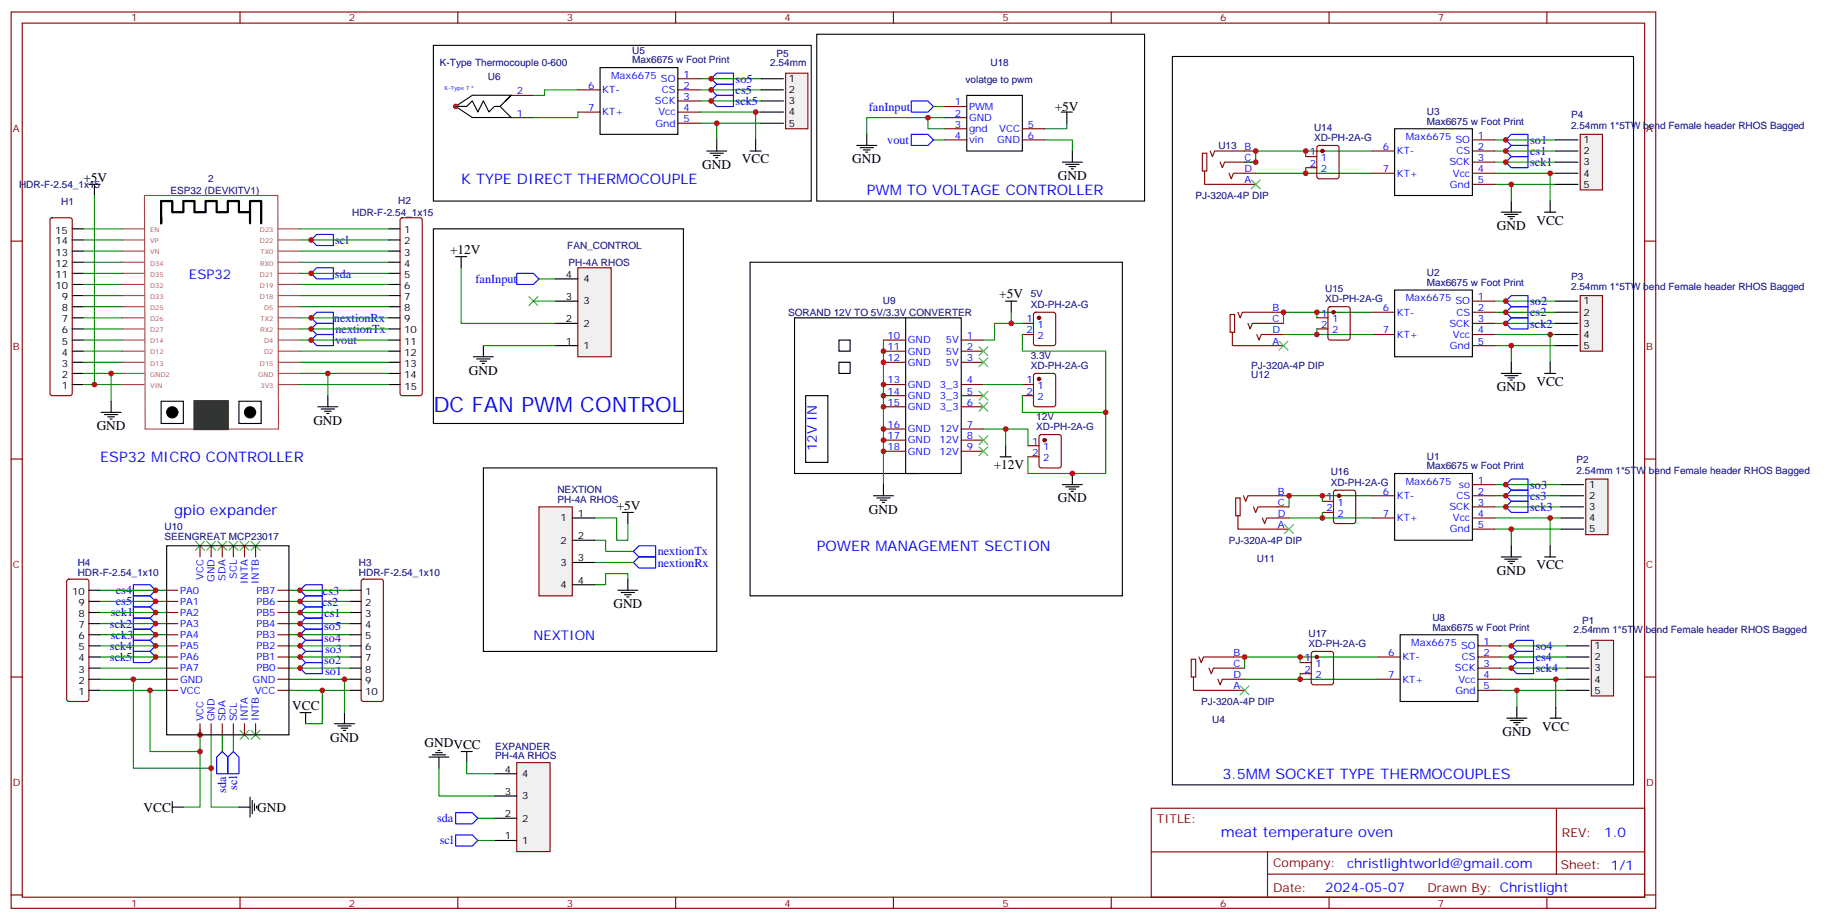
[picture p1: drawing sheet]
<svg xmlns="http://www.w3.org/2000/svg" width="581mm" height="292mm" viewBox="0 0 581 292" stroke-linecap="round" stroke-linejoin="round" font-family="sans-serif">
<g fill="none" stroke="#870000" stroke-width=".35">
<path d="M3.5 3.8h522.1v284.3h-522.1zM7.1 7.3h515v277.3h-515zM76.2 3.8v3.5M145.3 3.8v3.5M214.5 3.8v3.5M283.6 3.8v3.5M352.8 3.8v3.5M421.9 3.8v3.5M491.1 3.8v3.5M3.5 76.5h3.6M522.1 76.5h3.5M3.5 145.6h3.6"/>
<path d="M522.1 145.6h3.5M3.5 214.8h3.6M522.1 214.8h3.5M365.5 256.4h156.6v28.2h-156.6zM494.1 256.4v20.9M365.5 270.2h156.5M402.4 277.3h119.6M402.4 270.2v14.2M3.5 283.9h3.6M76.2 284.6v3.5M145.3 284.6v3.5M214.5 284.6v3.5"/>
<path d="M283.6 284.6v3.5M352.8 284.6v3.5M421.9 284.6v3.5M491.1 284.6v3.5M522.1 283.9h3.5"/>
</g>
<g fill="none" stroke="#000" stroke-width=".35">
<path d="M137.6 14.4h119.9v49.4h-119.9zM259.3 10.9h104.1v52.9h-104.1zM372.2 17.9h146.4v231.1h-146.4zM336.9 35.6h3.5M338.7 35.6v3.5M28.2 58.5h3.5M30 58.5v3.5M224.4 47.9h6.3M225.4 48.6h4.3M226.5 49.3h2.1M227.2 50h.7M227.5 44.4v3.5"/>
<path d="M238.1 47.9h3.6M239.9 44.4v3.5M272 46.1h6.3M273 46.8h4.3M274.1 47.6h2.1M274.8 48.3h.7M275.2 42.6v3.5M337.3 51.4h6.3M338.3 52.1h4.2M339.4 52.8h2.1M340.1 53.6h.7M340.4 47.9v3.5"/>
<path d="M137.6 72.6h79.4v61.7h-79.4zM476.6 67.3h6.4M477.7 68h4.2M478.7 68.7h2.1M479.4 69.4h.7M479.8 63.8v3.5M490.4 67.3h3.5M492.1 63.8v3.5M144.6 81.4h3.6M146.4 81.4v3.5M150.3 113.2h6.3M151.3 113.9h4.3"/>
<path d="M152.4 114.6h2.1M153.1 115.3h.7M153.5 109.6v3.6M476.6 118.5h6.4M477.7 119.2h4.2M478.7 119.9h2.1M479.8 114.9v3.6M490.4 118.5h3.5M492.1 114.9v3.6M51.2 127.3h7v7h-7zM75.8 127.3h7.1v7h-7.1zM100.9 129h6.3"/>
<path d="M102 129.8h4.2M103 130.5h2.1M103.7 131.2h.7M104.1 125.5v3.5M479.4 120.6h.7M153.5 148.4h74v58.3h-74zM197.6 162.6h3.5M199.3 162.6v3.5M476.6 176.7h6.4M477.7 177.4h4.2M478.7 178.1h2.1M479.4 178.8h.7"/>
<path d="M479.8 173.1v3.6M490.4 176.7h3.5M492.1 173.1v3.6M196.1 187.3h6.4M197.2 188h4.2M198.3 188.7h2.1M199 189.4h.7M199.3 183.7v3.6M478.4 227.8h6.3M479.4 228.5h4.3M480.5 229.2h2.1M481.2 229.9h.7"/>
<path d="M481.5 224.3v3.5M492.1 227.8h3.6M493.9 224.3v3.5M54.7 256h3.5M54.7 254.3v3.5M75.8 256h3.6M79.4 252.9v6.3M80.1 253.9v4.3M80.8 255v2.1M81.5 255.7v.7"/>
</g>
<g fill="none" stroke="#008700" stroke-width=".35">
<path d="M222.2 32h19.5M222.2 28.5h19.5M222.2 25h19.5M222.2 35.6h17.7v8.8M222.2 39.1h5.3v5.3M296.3 33.8h3.6M331.6 44.4h8.8v3.5M474.5 58.5h5.3v5.3M474.5 55h17.6v8.8M474.5 44.4h19.4M474.5 47.9h19.4M474.5 51.4h19.4"/>
<path d="M30 62v60h8.8M95.2 76.1h28.3M95.2 86.7h28.3M146.4 84.9v17.7h30M171.1 88.5h5.3M474.5 99.1h19.4M474.5 95.5h19.4M95.2 100.8h28.3M95.2 104.4h28.3M95.2 107.9h28.3M95.2 118.5h8.9v7M153.5 109.6h22.9"/>
<path d="M474.5 102.6h19.4M474.5 106.1h17.6v8.8M474.5 109.6h5.3v5.3M474.5 157.3h21.2M474.5 153.7h21.2M188.7 164.3h7.1v7.1h3.5v-5.3M188.7 171.4h3.6v3.5h8.8M188.7 178.4h12.4M474.5 160.8h21.2M474.5 164.3h17.6v8.8M474.5 167.9h5.3v5.2M31.7 187.3h21.2"/>
<path d="M31.7 190.8h21.2M31.7 194.3h21.2M31.7 197.8h21.2M91.7 197.8h19.4M91.7 194.3h19.4M91.7 190.8h19.4M91.7 187.3h19.4M199.3 183.7v-1.7h-7v3.5h-3.6M31.7 201.4h21.2M31.7 204.9h21.2M31.7 208.4h21.2M91.7 211.9h19.4"/>
<path d="M91.7 208.4h19.4M91.7 204.9h19.4M91.7 201.4h19.4M476.2 211.9h21.2M476.2 208.4h21.2M476.2 204.9h21.2M476.2 215.5h17.7v8.8M476.2 219h5.3v5.3M63.5 231.4v24.6h-5.3M67 233.1v22.9h8.8M70.6 233.1v5.3M74.1 233.1v5.3"/>
</g>
<g fill="none" stroke="#00f" stroke-width=".35">
<path d="M225.8 32l1.7-1.7h5.3v3.5h-5.3zM225.8 28.5l1.7-1.8h5.3v3.6h-5.3zM225.8 25l1.7-1.8h5.3v3.5h-5.3zM289.3 32h5.3l1.7 1.8-1.7 1.8h-5.3zM289.3 42.6h5.3l1.7 1.8-1.7 1.7h-5.3zM478 47.9l1.8-1.8h5.3v3.6h-5.3zM479.8 42.6h5.3v3.5h-5.3l-1.8-1.7zM479.8 49.7h5.3v3.5h-5.3l-1.8-1.8zM98.8 76.1l1.7-1.7h5.3v3.5h-5.3zM98.8 86.7l1.7-1.8h5.3v3.6h-5.3zM164 86.7h5.3l1.8 1.8-1.8 1.7h-5.3zM478 95.5l1.8-1.7h5.3v3.5h-5.3z"/>
<path d="M479.8 97.3h5.3v3.5h-5.3l-1.8-1.7zM98.8 100.8l1.7-1.7h5.3v3.5h-5.3zM98.8 104.4l1.7-1.8h5.3v3.5h-5.3zM98.8 107.9l1.7-1.8h5.3v3.5h-5.3zM478 102.6l1.8-1.8h5.3v3.6h-5.3zM478 157.3l1.8-1.8h5.3v3.5h-5.3zM478 153.7l1.8-1.7h5.3v3.5h-5.3zM479.8 159h5.3v3.6h-5.3l-1.8-1.8zM201.1 174.9l1.7-1.8h5.3v3.6h-5.3zM201.1 178.4l1.7-1.7h5.3v3.5h-5.3zM42.3 185.5h5.3l1.8 1.8-1.8 1.7h-5.3zM42.3 189h5.3l1.8 1.8-1.8 1.7h-5.3z"/>
<path d="M42.3 192.5h5.3l1.8 1.8-1.8 1.8h-5.3zM42.3 196.1h5.3l1.8 1.7-1.8 1.8h-5.3zM42.3 199.6h5.3l1.8 1.8-1.8 1.7h-5.3zM95.2 197.8l1.8-1.7h5.3v3.5h-5.3zM95.2 190.8l1.8-1.8h5.3v3.5h-5.3zM95.2 187.3l1.8-1.8h5.3v3.5h-5.3zM97 192.5h5.3v3.6h-5.3l-1.8-1.8zM97 199.6h5.3v3.5h-5.3l-1.8-1.7zM42.3 203.1h5.3l1.8 1.8-1.8 1.8h-5.3zM42.3 206.7h5.3l1.8 1.7-1.8 1.8h-5.3zM95.2 204.9l1.8-1.8h5.3v3.6h-5.3zM97 206.7h5.3v3.5h-5.3l-1.8-1.8z"/>
<path d="M97 210.2h5.3v3.5h-5.3l-1.8-1.8zM479.8 211.9l1.7-1.7h5.3v3.5h-5.3zM479.8 208.4l1.7-1.7h5.3v3.5h-5.3zM479.8 204.9l1.7-1.8h5.3v3.6h-5.3zM70.6 238.4l1.7 1.8v5.3h-3.5v-5.3zM74.1 238.4l1.7 1.8v5.3h-3.5v-5.3z"/>
</g>
<path d="M167.9 94.1l2.8 2.8M170.7 94.1l-2.8 2.8" fill="none" stroke="#3c3" stroke-width=".35"/>
<g fill="none" stroke="#a64a4a" stroke-width=".35">
<path d="M38.8 79.7h6.9M38.8 76.1h6.9M38.8 72.6h6.9M45.9 62h42.3l.2 74.1h-42.3zM88.3 79.7h6.9M88.3 76.1h6.9M88.3 72.6h6.9M38.8 97.3h6.9M38.8 93.8h6.9M38.8 90.2h6.9M38.8 86.7h6.9M38.8 83.2h6.9"/>
<path d="M88.3 97.3h6.9M88.3 93.8h6.9M88.3 90.2h6.9M88.3 86.7h6.9M88.3 83.2h6.9M38.8 118.5h6.9M38.8 114.9h6.9M38.8 111.4h6.9M38.8 107.9h6.9M38.8 104.4h6.9M38.8 100.8h6.9M88.3 118.5h6.9"/>
<path d="M88.3 114.9h6.9M88.3 111.4h6.9M88.3 107.9h6.9M88.3 104.4h6.9M88.3 100.8h6.9M38.8 122h6.9M88.3 122h6.9"/>
</g>
<path d="M61.7 127.3h10.6v8.8h-10.6z" fill="#333" stroke="#333" stroke-width=".71"/>
<g fill="#000" stroke="#000" stroke-width=".35">
<circle cx="54.7" cy="130.8" r="1.76"/>
<circle cx="79.4" cy="130.8" r="1.76"/>
</g>
<path d="M51.2 69.1v1.7v-7h3.5v3.5h3.5v-3.5h3.5v3.5h3.6v-3.5h3.5v3.5h3.5v-3.5h3.5v3.5h3.6v-3.5h3.5v7M79.4 67.3v3.5" fill="none" stroke="#000" stroke-width=".71"/>
<path d="M171.1 160.8h10.6v28.2h-10.6z" fill="#f0f0f0" stroke="#870000" stroke-width=".35"/>
<path d="M162.3 30.2h-12.4l-5.3 3.6 5.3 3.5h12.4M190.5 21.4h24.7v21.2h-24.7zM442.7 40.9h24.7v21.1h-24.7zM442.7 92h24.7v21.2h-24.7zM442.7 150.2h24.7v21.2h-24.7zM181.7 164.3h7M181.7 171.4h7M181.7 178.4h7M181.7 185.5h7M444.5 201.4h24.7v21.1h-24.7z" fill="none" stroke="#000" stroke-width=".35"/>
<g fill="none" stroke="#870000" stroke-width=".35">
<path d="M162.3 37.3h7M162.3 30.3h7M183.4 28.5h7.1M183.4 35.6h7.1M215.2 25h7M215.2 28.5h7M215.2 32h7M215.2 35.6h7M215.2 39.1h7M381.7 48.6h1.4v5.7h-1.4zM382.4 54.3v4.2h16.2M384.2 47.9l.7 1.8 .7-1.8h13"/>
<path d="M387.3 51.4l.8 1.8 .7-1.8h9.8M390.2 55l.7 1.7 .7-1.7h7M435.7 47.9h7M435.7 55h7M467.4 44.4h7.1M467.4 47.9h7.1M467.4 51.4h7.1M467.4 55h7.1M467.4 58.5h7.1M390.5 99.8h1.4v5.6h-1.4zM393 99.1l.7 1.7 .7-1.7h13.1M435.7 99.1h7"/>
<path d="M467.4 95.5h7.1M467.4 99.1h7.1M391.2 105.4v4.2h16.3M396.2 102.6l.7 1.8 .7-1.8h9.9M399 106.1l.7 1.8 .7-1.8h7.1M435.7 106.1h7M467.4 102.6h7.1M467.4 106.1h7.1M467.4 109.6h7.1M392.3 158h1.4v5.6h-1.4zM394.8 157.3l.7 1.7 .7-1.7h13M435.7 157.3h7"/>
<path d="M467.4 153.7h7.1M467.4 157.3h7.1M393 163.6v4.3h16.2M397.9 160.8l.7 1.8 .7-1.8h9.9M400.8 164.3l.7 1.8 .7-1.8h7M435.7 164.3h7M467.4 160.8h7.1M467.4 164.3h7.1M467.4 167.9h7.1M378.2 209.1h1.4v5.7h-1.4zM378.9 214.8v4.2h16.2M380.6 208.4l.8 1.8 .7-1.8h13"/>
<path d="M383.8 211.9l.7 1.8 .7-1.8h9.9M386.6 215.5l.7 1.7 .8-1.7h7M437.4 208.4h7.1M437.4 215.5h7.1M469.2 204.9h7M469.2 208.4h7M469.2 211.9h7M469.2 215.5h7M469.2 219h7"/>
</g>
<path d="M398.6 55h37.1M435.7 47.9h-37.1v3.5h-3.5M435.7 99.1h-28.2v3.5M407.5 106.1h28.2M435.7 157.3h-26.5v3.5M409.2 164.3h26.5M395.1 215.5h42.3M437.4 208.4h-42.3v3.5" fill="none" stroke="#008700" stroke-width=".35"/>
<path d="M397.2 57.1l2.8 2.8M400 57.1l-2.8 2.8M406 108.2l2.9 2.9M408.9 108.2l-2.9 2.9M407.8 166.4l2.8 2.9M410.6 166.4l-2.8 2.9M393.7 217.6l2.8 2.8M396.5 217.6l-2.8 2.8" fill="none" stroke="#3c3" stroke-width=".35"/>
<circle cx="144.6" cy="33.8" r=".71" fill="#936" stroke="#f00" stroke-width=".35"/>
<path d="M144.6 33.8h3.6l1.7-1.8 1.8 3.5 1.8-3.5 1.7 3.5 1.8-1.7h1.7M160.5 32l1.8-1.8-3.6 3.6 3.6 3.5" fill="none" stroke="#000" stroke-width=".35"/>
<path d="M183.4 28.5h-10.5v1.8h-3.6M183.4 35.6v1.7h-14.1" fill="none" stroke="#008700" stroke-width=".35"/>
<path d="M183.4 84.9h10.6v28.3h-10.6z" fill="#f0f0f0" stroke="#870000" stroke-width=".35"/>
<g fill="none" stroke="#000" stroke-width=".35">
<path d="M22.9 79.7h3.6M22.9 76.1h3.6M22.9 72.6h3.6M123.5 79.7h3.5M123.5 76.1h3.5M123.5 72.6h3.5M22.9 97.3h3.6M22.9 93.8h3.6M22.9 90.2h3.6M22.9 86.7h3.6M22.9 83.2h3.6M123.5 97.3h3.5"/>
<path d="M123.5 93.8h3.5M123.5 90.2h3.5M123.5 86.7h3.5M123.5 83.2h3.5M176.4 95.5h7M176.4 88.5h7M22.9 118.5h3.6M22.9 114.9h3.6M22.9 111.4h3.6M22.9 107.9h3.6M22.9 104.4h3.6M22.9 100.8h3.6"/>
<path d="M123.5 118.5h3.5M123.5 114.9h3.5M123.5 111.4h3.5M123.5 107.9h3.5M123.5 104.4h3.5M123.5 100.8h3.5M176.4 109.6h7M176.4 102.6h7M22.9 122h3.6M32.1 130.8h6.4M33.2 131.5h4.2M34.2 132.2h2.1"/>
<path d="M34.9 132.9h.7M35.3 127.3v3.5M123.5 122h3.5"/>
</g>
<g fill="none" stroke="#008700" stroke-width=".35">
<path d="M227.5 39.1h14.2M239.9 35.6h1.8M414.5 47.9v1.8M414.5 53.2v1.8M479.8 58.5h14.1M492.1 55h1.8M26.5 72.6h12.3M26.5 76.1h12.3M26.5 79.7h12.3M95.2 79.7h28.3M95.2 72.6h28.3M26.5 83.2h12.3"/>
<path d="M26.5 86.7h12.3M26.5 90.2h12.3M26.5 93.8h12.3M26.5 97.3h12.3M95.2 83.2h28.3M95.2 90.2h28.3M95.2 93.8h28.3M95.2 97.3h28.3M169.3 95.5h7.1M418 99.1v1.7M26.5 100.8h12.3M26.5 104.4h12.3"/>
<path d="M26.5 107.9h12.3M26.5 111.4h12.3M26.5 114.9h12.3M26.5 118.5h12.3M35.3 118.5v8.8M95.2 111.4h28.3M95.2 114.9h28.3M104.1 118.5h19.4M418 104.4v1.7M479.8 109.6h14.1M492.1 106.1h1.8M26.5 122h3.5"/>
<path d="M95.2 122h28.3M419.8 157.3v1.7M419.8 162.6v1.7M479.8 167.9h15.9M492.1 164.3h3.6M412.7 208.4v1.8M412.7 213.7v1.8M481.5 219h15.9M493.9 215.5h3.5"/>
</g>
<g fill="none" stroke="#870000" stroke-width=".35">
<path d="M414.5 49.7h3.5M414.5 53.2h3.5M418.3 46.3l.4-.2h5.7l.6 .5 .1 9.4-.5 .7h-5.9l-.6-.4-.1-9.5zM16.1 69.3l.5-.2h5.6l.5 .2 .2 .5v55l-.2 .5-.5 .2h-5.6l-.5-.2-.2-.5v-55zM127.2 69.3l.5-.2h5.6l.5 .2 .3 .5v55l-.3 .5-.5 .2h-5.6l-.5-.2-.2-.5v-55zM421.8 97.5l.5-.2h5.6l.7 .4v9.5l-.4 .6-5.9 .1-.7-.5v-9.4zM418 100.8h3.6M418 104.4h3.6M419.8 159h3.5M423.6 155.7l.4-.2h5.7l.6 .4 .1 9.5-.5 .6-5.9 .1-.6-.5-.1-9.4zM419.8 162.6h3.5M412.7 210.2h3.6"/>
<path d="M412.7 213.7h3.6M416.5 206.9l.5-.2h5.6l.7 .4v9.4l-.4 .7h-5.9l-.7-.4v-9.4z"/>
</g>
<g fill="#870000" stroke="#870000" stroke-width=".35">
<circle cx="419.8" cy="47.9" r=".53"/>
<circle cx="423.3" cy="99.1" r=".53"/>
<circle cx="425.1" cy="157.3" r=".53"/>
<circle cx="418" cy="208.4" r=".53"/>
</g>
<path d="M505.2 203.1h7v17.7h-7z" fill="#f0f0f0" stroke="#870000" stroke-width=".35"/>
<path d="M497.4 204.9h7.1M497.4 208.4h7.1M497.4 211.9h7.1M497.4 215.5h7.1M497.4 219h7.1" fill="none" stroke="#000" stroke-width=".35"/>
<path d="M503.4 152h7.1v17.6h-7.1z" fill="#f0f0f0" stroke="#870000" stroke-width=".35"/>
<path d="M495.7 153.7h7M495.7 157.3h7M495.7 160.8h7M495.7 164.3h7M495.7 167.9h7" fill="none" stroke="#000" stroke-width=".35"/>
<path d="M501.6 93.8h7.1v17.6h-7.1z" fill="#f0f0f0" stroke="#870000" stroke-width=".35"/>
<path d="M493.9 95.5h7M493.9 99.1h7M493.9 102.6h7M493.9 106.1h7M493.9 109.6h7" fill="none" stroke="#000" stroke-width=".35"/>
<path d="M501.6 42.6h7.1v17.7h-7.1z" fill="#f0f0f0" stroke="#870000" stroke-width=".35"/>
<path d="M493.9 44.4h7M493.9 47.9h7M493.9 51.4h7M493.9 55h7M493.9 58.5h7" fill="none" stroke="#000" stroke-width=".35"/>
<path d="M249.4 23.2h7.1v17.7h-7.1z" fill="#f0f0f0" stroke="#870000" stroke-width=".35"/>
<g fill="none" stroke="#000" stroke-width=".35">
<path d="M241.7 25h7M241.7 28.5h7M241.7 32h7M241.7 35.6h7M241.7 39.1h7M238.1 83.2h118.2v105.8h-118.2zM319.3 95.5h3.5M321 95.5v3.6M252.2 100.8h53v49.4h-53zM266.3 107.9h3.6v3.5h-3.6zM266.3 114.9h3.6v3.6h-3.6zM287.5 100.8v49.4h3.5"/>
<path d="M255.8 125.5h7v21.2h-7zM277.3 157.3h6.3M278.3 158h4.3M279.4 158.7h2.1M280.1 159.4h.7M280.5 153.7v3.6M317.5 144.9h3.5M319.3 141.4v3.5M337.3 153.7h6.3M338.3 154.4h4.2M339.4 155.2h2.1M340.1 155.9h.7"/>
<path d="M340.4 150.2v3.5M28.2 187.3h3.5M28.2 190.8h3.5M28.2 194.3h3.5M28.2 197.8h3.5M111.1 187.3h3.6M111.1 190.8h3.6M111.1 194.3h3.6M111.1 197.8h3.6M28.2 201.4h3.5M28.2 204.9h3.5M28.2 208.4h3.5"/>
<path d="M28.2 211.9h3.5M28.2 215.5h3.5M28.2 219h3.5M111.1 201.4h3.6M111.1 204.9h3.6M111.1 208.4h3.6M111.1 211.9h3.6M111.1 215.5h3.6M111.1 219h3.6M95.2 226.1h3.6M97 226.1v3.5M106.2 229.6h6.3"/>
<path d="M107.2 230.3h4.3M108.3 231h2.1M109 231.7h.7M109.4 226.1v3.5"/>
</g>
<g fill="none" stroke="#870000" stroke-width=".35">
<path d="M328.3 99.3l.5-.2h5.6l.7 .4v9.4l-.4 .7h-5.9l-.7-.4v-9.4zM280.5 107.9h7M280.5 111.4h7M280.5 114.9h7M305.2 107.9h7M305.2 111.4h7M305.2 114.9h7M324.6 102.6h3.5M324.6 106.1h3.5M328.3 118.7l.5-.2h5.6l.7 .4v9.4l-.4 .7h-5.9l-.7-.4v-9.4zM280.5 122h7M280.5 125.5h7"/>
<path d="M280.5 129h7M280.5 136.1h7M280.5 139.6h7M305.2 122h7M305.2 125.5h7M305.2 129h7M305.2 136.1h7M305.2 139.6h7M324.6 122h3.5M324.6 125.5h3.5M330.1 138.1l.5-.2h5.6l.6 .4 .1 9.4-.5 .7h-5.8l-.7-.4-.1-9.4zM280.5 143.2h7"/>
<path d="M305.2 143.2h7M326.3 141.4h3.5M326.3 144.9h3.5M21.4 183.9l.5-.2h5.6l.5 .2 .2 .5v37.4l-.2 .5-.5 .2h-5.6l-.5-.2-.2-.5v-37.4zM114.9 183.9l.5-.2h5.6l.5 .2 .2 .5v37.4l-.2 .5-.5 .2h-5.6l-.5-.2-.2-.5v-37.4z"/>
</g>
<g fill="#870000" stroke="#870000" stroke-width=".35">
<circle cx="329.8" cy="100.8" r=".53"/>
<circle cx="329.8" cy="120.2" r=".53"/>
<circle cx="331.6" cy="139.6" r=".53"/>
</g>
<g fill="none" stroke="#008700" stroke-width=".35">
<path d="M321 99.1v3.5M280.5 107.9v45.8M324.6 102.6h-8.9v5.3h-3.5M324.6 106.1v5.3h26.4v38.8h-24.7v-5.3M312.2 136.1h14.1v5.3M312.2 122h12.4M319.3 136.1v5.3M324.6 125.5v5.3h26.4M31.7 211.9h21.2M31.7 215.5h10.6M31.7 219h15.9M52.9 215.5h-10.6v28.2h24.7"/>
<path d="M52.9 219h-5.3v19.4h15.9M91.7 215.5h19.4M91.7 219h19.4M102.3 219v10.6h-5.3M109.4 215.5v10.6"/>
</g>
<g fill="none" stroke="#3c3" stroke-width=".35">
<path d="M310.8 110l2.8 2.8M310.8 113.5l2.8 2.8M313.6 110l-2.8 2.8M313.6 113.5l-2.8 2.8M310.8 124.1l2.8 2.8M310.8 127.6l2.8 2.9M310.8 138.2l2.8 2.8M313.6 124.1l-2.8 2.8M313.6 127.6l-2.8 2.9M313.6 138.2l-2.8 2.8M310.8 141.7l2.8 2.9M313.6 141.7l-2.8 2.9"/>
<path d="M62.1 171.7l2.8 2.9M64.9 171.7l-2.8 2.9M65.6 171.7l2.8 2.9M68.4 171.7l-2.8 2.9M69.1 171.7l2.9 2.9M72 171.7l-2.9 2.9M72.7 171.7l2.8 2.9M75.5 171.7l-2.8 2.9M76.2 171.7l2.8 2.9M79 171.7l-2.8 2.9M79.7 171.7l2.8 2.9M82.5 171.7l-2.8 2.9"/>
<path d="M76.2 231.7l2.8 2.8M79 231.7l-2.8 2.8M79.7 231.7l2.8 2.8M82.5 231.7l-2.8 2.8"/>
</g>
<path d="M164 241.9h10.6v28.3h-10.6z" fill="#f0f0f0" stroke="#870000" stroke-width=".35"/>
<path d="M306.9 30.3h17.7v17.6h-17.7zM137.2 239.5h4.3M138.3 238.8h2.1M139 238.1h.7M146.4 238.4h3.5M148.2 238.4v3.5M136.2 240.2h6.3M139.3 240.2v3.5M157 259.6h7M157 252.5h7M157 245.5h7M157 266.6h7" fill="none" stroke="#000" stroke-width=".35"/>
<path d="M294.6 37.3v3.6h5.3M299.9 37.3h-24.7v5.3M338.7 39.1v1.8h-7.1M296.3 44.4h3.6M139.3 243.7v8.8h17.7M148.2 241.9v3.6h8.8M151.7 259.6h5.3M151.7 266.6h5.3" fill="none" stroke="#008700" stroke-width=".35"/>
<path d="M144.6 257.8h5.3l1.8 1.8-1.8 1.7h-5.3zM144.6 264.9h5.3l1.8 1.7-1.8 1.8h-5.3z" fill="none" stroke="#00f" stroke-width=".35"/>
<path d="M299.9 33.8h7M299.9 37.3h7M299.9 40.9h7M299.9 44.4h7M324.6 40.9h7M324.6 44.4h7" fill="none" stroke="#870000" stroke-width=".35"/>
<g fill="#c00">
<circle cx="407.5" cy="99.1" r=".88"/>
<circle cx="414.5" cy="47.9" r=".88"/>
<circle cx="414.5" cy="55" r=".88"/>
<circle cx="418" cy="99.1" r=".88"/>
<circle cx="418" cy="106.1" r=".88"/>
<circle cx="409.2" cy="157.3" r=".88"/>
<circle cx="419.8" cy="157.3" r=".88"/>
<circle cx="419.8" cy="164.3" r=".88"/>
<circle cx="395.1" cy="208.4" r=".88"/>
<circle cx="412.8" cy="208.4" r=".88"/>
<circle cx="412.8" cy="215.5" r=".88"/>
<circle cx="398.6" cy="47.9" r=".88"/>
<circle cx="398.6" cy="51.4" r=".88"/>
<circle cx="30" cy="122" r=".88"/>
<circle cx="104.1" cy="118.5" r=".88"/>
<circle cx="98.8" cy="107.9" r=".88"/>
<circle cx="98.8" cy="104.4" r=".88"/>
<circle cx="98.8" cy="100.8" r=".88"/>
<circle cx="98.8" cy="86.7" r=".88"/>
<circle cx="98.8" cy="76.1" r=".88"/>
<circle cx="35.3" cy="118.5" r=".88"/>
<circle cx="225.8" cy="25" r=".88"/>
<circle cx="225.8" cy="28.5" r=".88"/>
<circle cx="225.8" cy="32" r=".88"/>
<circle cx="239.9" cy="35.6" r=".88"/>
<circle cx="227.5" cy="39.1" r=".88"/>
<circle cx="478" cy="44.4" r=".88"/>
<circle cx="478" cy="47.9" r=".88"/>
<circle cx="478" cy="51.4" r=".88"/>
<circle cx="492.1" cy="55" r=".88"/>
<circle cx="479.8" cy="58.5" r=".88"/>
<circle cx="478" cy="95.5" r=".88"/>
<circle cx="478" cy="99.1" r=".88"/>
<circle cx="478" cy="102.6" r=".88"/>
<circle cx="492.1" cy="106.1" r=".88"/>
<circle cx="479.8" cy="109.6" r=".88"/>
<circle cx="478" cy="153.7" r=".88"/>
<circle cx="478" cy="157.3" r=".88"/>
<circle cx="478" cy="160.8" r=".88"/>
<circle cx="492.1" cy="164.3" r=".88"/>
<circle cx="479.8" cy="167.9" r=".88"/>
<circle cx="479.8" cy="204.9" r=".88"/>
<circle cx="479.8" cy="208.4" r=".88"/>
<circle cx="479.8" cy="211.9" r=".88"/>
<circle cx="493.9" cy="215.5" r=".88"/>
<circle cx="481.5" cy="219" r=".88"/>
<circle cx="351" cy="130.8" r=".88"/>
<circle cx="340.4" cy="150.2" r=".88"/>
<circle cx="280.5" cy="111.4" r=".88"/>
<circle cx="280.5" cy="114.9" r=".88"/>
<circle cx="280.5" cy="122" r=".88"/>
<circle cx="280.5" cy="125.5" r=".88"/>
<circle cx="280.5" cy="129" r=".88"/>
<circle cx="280.5" cy="136.1" r=".88"/>
<circle cx="280.5" cy="139.6" r=".88"/>
<circle cx="280.5" cy="143.2" r=".88"/>
<circle cx="319.3" cy="136.1" r=".88"/>
<circle cx="321" cy="102.6" r=".88"/>
<circle cx="67" cy="243.7" r=".88"/>
<circle cx="63.5" cy="238.4" r=".88"/>
<circle cx="63.5" cy="233.1" r=".88"/>
<circle cx="49.4" cy="187.3" r=".88"/>
<circle cx="49.4" cy="190.8" r=".88"/>
<circle cx="49.4" cy="194.3" r=".88"/>
<circle cx="49.4" cy="197.8" r=".88"/>
<circle cx="49.4" cy="201.4" r=".88"/>
<circle cx="49.4" cy="204.9" r=".88"/>
<circle cx="49.4" cy="208.4" r=".88"/>
<circle cx="42.3" cy="215.5" r=".88"/>
<circle cx="47.6" cy="219" r=".88"/>
<circle cx="95.3" cy="187.3" r=".88"/>
<circle cx="95.3" cy="190.8" r=".88"/>
<circle cx="95.3" cy="194.3" r=".88"/>
<circle cx="95.3" cy="197.8" r=".88"/>
<circle cx="95.3" cy="201.4" r=".88"/>
<circle cx="95.3" cy="204.9" r=".88"/>
<circle cx="95.3" cy="208.4" r=".88"/>
<circle cx="95.3" cy="211.9" r=".88"/>
<circle cx="102.3" cy="219" r=".88"/>
<circle cx="109.4" cy="215.5" r=".88"/>
<circle cx="294.6" cy="37.3" r=".88"/>
</g>
<path d="M52.9 173.1h38.8v60h-38.8z" fill="none" stroke="#000" stroke-width=".35"/>
<g fill="none" stroke="#870000" stroke-width=".35">
<path d="M63.5 173.1v3.6M67 173.1v3.6M70.6 173.1v3.6M74.1 173.1v3.6M77.6 173.1v3.6M81.1 173.1v3.6M52.9 187.3h3.5M52.9 190.8h3.5M52.9 194.3h3.5M52.9 197.8h3.5M88.2 187.3h3.5M88.2 190.8h3.5"/>
<path d="M88.2 194.3h3.5M88.2 197.8h3.5M52.9 201.4h3.5M52.9 204.9h3.5M52.9 208.4h3.5M52.9 211.9h3.5M52.9 215.5h3.5M52.9 219h3.5M88.2 201.4h3.5M88.2 204.9h3.5M88.2 208.4h3.5M88.2 211.9h3.5"/>
<path d="M88.2 215.5h3.5M88.2 219h3.5M63.5 229.6v3.5M67 229.6v3.5M70.6 229.6v3.5M74.1 229.6v3.5M77.6 229.6v3.5M81.1 229.6v3.5"/>
</g>
<text font-size="6.7" fill="#00f" x="137.6" y="130.8">DC FAN PWM CONTROL</text>
<g font-size="4.6" fill="#00f">
<text x="146.4" y="58.5">K TYPE DIRECT THERMOCOUPLE</text>
<text x="275.2" y="62">PWM TO VOLTAGE CONTROLLER</text>
<text x="31.7" y="146.7">ESP32 MICRO CONTROLLER</text>
<text x="55.3" y="163.4">gpio expander</text>
<text x="259.3" y="174.9">POWER MANAGEMENT SECTION</text>
<text x="388.1" y="247.2">3.5MM SOCKET TYPE THERMOCOUPLES</text>
<text x="387.6" y="265.4">meat temperature oven</text>
</g>
<g font-size="4.2">
<text x="334.8" y="35.2">+5V</text>
<text x="223" y="53.6">GND</text>
<text x="235.5" y="51.8">VCC</text>
<text x="270.6" y="51.8">GND</text>
<text x="26.5" y="57.8">+5V</text>
<text x="335.8" y="57.1">GND</text>
<text x="487.8" y="71.2">VCC</text>
<text x="475.2" y="73">GND</text>
<text x="142.9" y="80.7">+12V</text>
<text x="317.2" y="94.4">+5V</text>
<text x="148.9" y="118.8">GND</text>
<text x="475.2" y="124.1">GND</text>
<text x="487.8" y="122.4">VCC</text>
<text x="30.7" y="136.5">GND</text>
<text x="99.5" y="134.7">GND</text>
<text x="315.5" y="148.9">+12V</text>
<text x="195.8" y="161.9">+5V</text>
<text x="335.8" y="159.4">GND</text>
<text x="275.9" y="162.9">GND</text>
<text x="475.2" y="182.3">GND</text>
<text x="487.8" y="180.6">VCC</text>
<text x="194.7" y="192.9">GND</text>
<text x="92.8" y="225.4">VCC</text>
<text x="477" y="233.5">GND</text>
<text x="489.5" y="231.7">VCC</text>
<text x="104.8" y="235.2">GND</text>
<text x="134.8" y="237">GNDVCC</text>
<text x="45.6" y="257.6">VCC</text>
<text x="81.7" y="257.6">GND</text>
</g>
<g font-size="4.2" fill="#00f">
<text x="60" y="88.5">ESP32</text>
<text x="259.3" y="143.2" transform="rotate(-90 259.3 143.2)">12V IN</text>
<text x="169.3" y="203.1">NEXTION</text>
<text x="509.3" y="265.7">1.0</text>
<text x="427.7" y="275.2">christlightworld@gmail.com</text>
<text x="420.7" y="283">2024-05-07</text>
</g>
<g font-size="3.9" fill="#00f">
<text x="233.5" y="29.8">cs5</text>
<text x="233.5" y="26.3">so5</text>
<text x="233.5" y="33.4">sck5</text>
<text x="275.8" y="35.1">fanInput</text>
<text x="281.7" y="45.6">vout</text>
<text x="485.8" y="45.7">so1</text>
<text x="485.8" y="49.2">cs1</text>
<text x="485.8" y="52.7">sck1</text>
<text x="106.4" y="77.5">scl</text>
<text x="106.3" y="88.1">sda</text>
<text x="151" y="89.6">fanInput</text>
<text x="485.8" y="100.4">cs2</text>
<text x="485.8" y="96.9">so2</text>
<text x="106" y="102.3">nextionRx</text>
<text x="106.5" y="105.6">nextionTx</text>
<text x="485.8" y="103.9">sck2</text>
<text x="106.4" y="109.2">vout</text>
<text x="485.8" y="155.1">so3</text>
<text x="485.8" y="158.6">cs3</text>
<text x="485.8" y="162.1">sck3</text>
<text x="208.8" y="179.7">nextionRx</text>
<text x="208.8" y="176.2">nextionTx</text>
<text x="36.8" y="188.5">cs4</text>
<text x="102.5" y="188.7">cs3</text>
<text x="35.2" y="195.6">sck1</text>
<text x="36.8" y="192">cs5</text>
<text x="102.2" y="192.2">cs2</text>
<text x="103" y="195.7">cs1</text>
<text x="34.9" y="199.1">sck2</text>
<text x="35.2" y="202.6">sck3</text>
<text x="102.9" y="200">so5</text>
<text x="102.9" y="203.5">so4</text>
<text x="34.9" y="206.1">sck4</text>
<text x="34.9" y="209.7">sck5</text>
<text x="103.2" y="207">so3</text>
<text x="487.5" y="209.7">cs4</text>
<text x="487.5" y="206.2">so4</text>
<text x="102.9" y="210.6">so2</text>
<text x="103.2" y="214.1">so1</text>
<text x="487.5" y="213.3">sck4</text>
<text x="71.8" y="251.5" transform="rotate(-90 71.8 251.5)">sda</text>
<text x="75.3" y="250.5" transform="rotate(-90 75.3 250.5)">scl</text>
<text x="138.8" y="260.8">sda</text>
<text x="139.6" y="267.9">scl</text>
</g>
<g font-size="3.9" fill="#800">
<text x="367.2" y="261">TITLE:</text>
<text x="495.9" y="265.7">REV:</text>
<text x="404.1" y="275.2">Company:</text>
<text x="495.5" y="275.8">Sheet: 1/1</text>
<text x="404.1" y="282.9">Date:</text>
<text x="453.2" y="282.9">Drawn By: Christlight</text>
</g>
<g font-size="3.2" fill="#800">
<text x="41.6" y="6.8">1</text>
<text x="110.8" y="6.8">2</text>
<text x="179.9" y="6.8">3</text>
<text x="249.1" y="6.8">4</text>
<text x="318.2" y="6.8">5</text>
<text x="387.3" y="6.8">6</text>
<text x="456.5" y="6.8">7</text>
<text x="4.1" y="41.9">A</text>
<text x="522.6" y="41.9">A</text>
<text x="4.1" y="111.1">B</text>
<text x="522.6" y="111.1">B</text>
<text x="4.1" y="180.2">C</text>
<text x="522.6" y="180.2">C</text>
<text x="4.1" y="249.3">D</text>
<text x="522.6" y="249.3">D</text>
<text x="41.6" y="287.6">1</text>
<text x="110.8" y="287.6">2</text>
<text x="179.9" y="287.6">3</text>
<text x="249.1" y="287.6">4</text>
<text x="318.2" y="287.6">5</text>
<text x="387.3" y="287.6">6</text>
<text x="456.5" y="287.6">7</text>
</g>
<g font-size="3.2" fill="#000080">
<text x="200.7" y="17">U5</text>
<text x="139.7" y="20.8">K-Type Thermocouple 0-600</text>
<text x="200.7" y="20.1">Max6675 w Foot Print</text>
<text x="244.5" y="20.8">2.54mm</text>
<text x="246.5" y="18.2">P5</text>
<text x="314.5" y="20.9">U18</text>
<text x="154.9" y="25.4">U6</text>
<text x="306.5" y="26.2">volatge to pwm</text>
<text x="417.2" y="41.4">U14</text>
<text x="453" y="39.5">Max6675 w Foot Print</text>
<text x="453" y="36.4">U3</text>
<text x="498.8" y="40.9">2.54mm 1*5TW bend Female header RHOS Bagged</text>
<text x="498.8" y="37.6">P4</text>
<text x="386.8" y="47.3">U13</text>
<text x="417.2" y="44.8">XD-PH-2A-G</text>
<text x="6" y="59.6">HDR-F-2.54_1x15</text>
<text x="66.1" y="57.8">2</text>
<text x="19.4" y="64.9">H1</text>
<text x="54.2" y="61.4">ESP32 (DEVKITV1)</text>
<text x="126.4" y="64.8">H2</text>
<text x="379.5" y="63.2">PJ-320A-4P DIP</text>
<text x="111.9" y="68.5">HDR-F-2.54_1x15</text>
<text x="180.1" y="79">FAN_CONTROL</text>
<text x="180.5" y="84.3">PH-4A RHOS</text>
<text x="453" y="87.6">U2</text>
<text x="498.8" y="88.7">P3</text>
<text x="327.2" y="94.4">5V</text>
<text x="420.7" y="95.9">XD-PH-2A-G</text>
<text x="420.7" y="92.6">U15</text>
<text x="453" y="90.7">Max6675 w Foot Print</text>
<text x="498.8" y="92">2.54mm 1*5TW bend Female header RHOS Bagged</text>
<text x="250.2" y="100.2">SORAND 12V TO 5V/3.3V CONVERTER</text>
<text x="280.3" y="96.4">U9</text>
<text x="327.2" y="97.7">XD-PH-2A-G</text>
<text x="327.2" y="113.8">3.3V</text>
<text x="327.2" y="117.1">XD-PH-2A-G</text>
<text x="397.2" y="117">PJ-320A-4P DIP</text>
<text x="397.2" y="120.1">U12</text>
<text x="329" y="136.5">XD-PH-2A-G</text>
<text x="329" y="133.2">12V</text>
<text x="453" y="148.9">Max6675 w Foot Print</text>
<text x="453" y="145.8">U1</text>
<text x="500.5" y="146.9">P2</text>
<text x="422.5" y="154.1">XD-PH-2A-G</text>
<text x="422.5" y="150.8">U16</text>
<text x="500.5" y="150.3">2.54mm 1*5TW bend Female header RHOS Bagged</text>
<text x="177" y="159.6">PH-4A RHOS</text>
<text x="177" y="156.4">NEXTION</text>
<text x="52.2" y="171.4">SEENGREAT MCP23017</text>
<text x="52.2" y="168.2">U10</text>
<text x="390.1" y="172.5">PJ-320A-4P DIP</text>
<text x="24.7" y="179.5">H4</text>
<text x="114" y="179.5">H3</text>
<text x="399" y="178.3">U11</text>
<text x="24.7" y="182.7">HDR-F-2.54_1x10</text>
<text x="114" y="182.7">HDR-F-2.54_1x10</text>
<text x="454.7" y="196.9">U8</text>
<text x="415.4" y="201.9">U17</text>
<text x="454.7" y="200">Max6675 w Foot Print</text>
<text x="499.5" y="200.8">2.54mm 1*5TW bend Female header RHOS Bagged</text>
<text x="502.3" y="198.1">P1</text>
<text x="415.4" y="205.3">XD-PH-2A-G</text>
<text x="381.3" y="223.7">PJ-320A-4P DIP</text>
<text x="384.9" y="229.4">U4</text>
<text x="157.2" y="237.8">EXPANDER</text>
<text x="157.2" y="240.9">PH-4A RHOS</text>
</g>
<g font-size="3.2" fill="#00f">
<text x="164" y="30">2</text>
<text x="186.7" y="28.2">6</text>
<text x="191.2" y="29.6">KT-</text>
<text x="194" y="25">Max6675</text>
<text x="209.8" y="26">SO</text>
<text x="210.1" y="29.6">CS</text>
<text x="217" y="24.6">1</text>
<text x="217" y="28.2">2</text>
<text x="186.7" y="35.2">7</text>
<text x="207.9" y="33.1">SCK</text>
<text x="217" y="31.7">3</text>
<text x="217" y="35.2">4</text>
<text x="303.1" y="33.4">1</text>
<text x="307.6" y="34.9">PWM</text>
<text x="164" y="37">1</text>
<text x="191.2" y="36.6">KT+</text>
<text x="208" y="40.1">Gnd</text>
<text x="209" y="36.6">Vcc</text>
<text x="217" y="38.7">5</text>
<text x="303.1" y="37">2</text>
<text x="303.1" y="40.5">3</text>
<text x="307.6" y="38.4">GND</text>
<text x="307.6" y="41.9">gnd</text>
<text x="317.2" y="41.9">VCC</text>
<text x="326.3" y="40.5">5</text>
<text x="303.1" y="44">4</text>
<text x="307.6" y="45.4">vin</text>
<text x="316.6" y="45.4">GND</text>
<text x="326.3" y="44">6</text>
<text x="395.1" y="47.6">B</text>
<text x="439" y="47.6">6</text>
<text x="446.3" y="44.4">Max6675</text>
<text x="462.1" y="45.4">SO</text>
<text x="469.2" y="44">1</text>
<text x="469.2" y="47.6">2</text>
<text x="395.1" y="51.1">C</text>
<text x="415.9" y="49.3">1</text>
<text x="415.9" y="52.8">2</text>
<text x="419.3" y="51.1">1</text>
<text x="443.4" y="49">KT-</text>
<text x="460.1" y="52.5">SCK</text>
<text x="462.3" y="49">CS</text>
<text x="469.2" y="51.1">3</text>
<text x="395.1" y="54.6">D</text>
<text x="395.1" y="58.1">A</text>
<text x="419.3" y="54.6">2</text>
<text x="439" y="54.6">7</text>
<text x="443.4" y="56">KT+</text>
<text x="460.3" y="59.5">Gnd</text>
<text x="461.3" y="56">Vcc</text>
<text x="469.2" y="54.6">4</text>
<text x="469.2" y="58.1">5</text>
<text x="446.3" y="95.5">Max6675</text>
<text x="469.2" y="95.2">1</text>
<text x="403.9" y="98.7">B</text>
<text x="419.4" y="100.5">1</text>
<text x="439" y="98.7">6</text>
<text x="443.4" y="100.1">KT-</text>
<text x="462.1" y="96.6">SO</text>
<text x="462.3" y="100.1">CS</text>
<text x="469.2" y="98.7">2</text>
<text x="281.7" y="107.5">10</text>
<text x="306.9" y="107.5">1</text>
<text x="325.9" y="102.2">1</text>
<text x="325.9" y="105.8">2</text>
<text x="329.4" y="104">1</text>
<text x="329.4" y="107.5">2</text>
<text x="403.9" y="105.8">D</text>
<text x="403.9" y="102.2">C</text>
<text x="419.4" y="104">2</text>
<text x="422.9" y="102.2">1</text>
<text x="422.9" y="105.8">2</text>
<text x="439" y="105.8">7</text>
<text x="443.4" y="107.2">KT+</text>
<text x="460.1" y="103.6">SCK</text>
<text x="461.3" y="107.2">Vcc</text>
<text x="469.2" y="102.2">3</text>
<text x="469.2" y="105.8">4</text>
<text x="281.7" y="111.1">11</text>
<text x="288.2" y="108.9">GND</text>
<text x="288.2" y="112.5">GND</text>
<text x="300.3" y="108.9">5V</text>
<text x="300.3" y="112.5">5V</text>
<text x="306.9" y="111.1">2</text>
<text x="403.9" y="109.3">A</text>
<text x="460.3" y="110.7">Gnd</text>
<text x="469.2" y="109.3">5</text>
<text x="281.7" y="114.6">12</text>
<text x="288.2" y="116">GND</text>
<text x="300.3" y="116">5V</text>
<text x="306.9" y="114.6">3</text>
<text x="281.7" y="121.6">13</text>
<text x="281.7" y="125.2">14</text>
<text x="288.2" y="123">GND</text>
<text x="298.4" y="123">3_3</text>
<text x="306.9" y="121.6">4</text>
<text x="306.9" y="125.2">5</text>
<text x="325.9" y="121.6">1</text>
<text x="325.9" y="125.2">2</text>
<text x="329.4" y="123.4">1</text>
<text x="281.7" y="128.7">15</text>
<text x="288.2" y="126.6">GND</text>
<text x="288.2" y="130.1">GND</text>
<text x="298.4" y="126.6">3_3</text>
<text x="298.4" y="130.1">3_3</text>
<text x="306.9" y="128.7">6</text>
<text x="329.4" y="126.9">2</text>
<text x="281.7" y="135.7">16</text>
<text x="288.2" y="137.2">GND</text>
<text x="298.2" y="137.2">12V</text>
<text x="306.9" y="135.7">7</text>
<text x="281.7" y="139.3">17</text>
<text x="281.7" y="142.8">18</text>
<text x="288.2" y="140.7">GND</text>
<text x="298.2" y="140.7">12V</text>
<text x="306.9" y="139.3">8</text>
<text x="306.9" y="142.8">9</text>
<text x="327.7" y="141">1</text>
<text x="331.2" y="142.8">1</text>
<text x="288.2" y="144.2">GND</text>
<text x="298.2" y="144.2">12V</text>
<text x="327.7" y="144.6">2</text>
<text x="331.2" y="146.3">2</text>
<text x="446.3" y="153.7">Max6675</text>
<text x="463.2" y="154.8">so</text>
<text x="469.2" y="153.4">1</text>
<text x="405.7" y="156.9">B</text>
<text x="405.7" y="160.4">C</text>
<text x="421.1" y="158.7">1</text>
<text x="424.6" y="160.4">1</text>
<text x="439" y="156.9">6</text>
<text x="443.4" y="158.3">KT-</text>
<text x="460.1" y="161.9">SCK</text>
<text x="462.3" y="158.3">CS</text>
<text x="469.2" y="156.9">2</text>
<text x="469.2" y="160.4">3</text>
<text x="405.7" y="164">D</text>
<text x="405.7" y="167.5">A</text>
<text x="421.1" y="162.2">2</text>
<text x="424.6" y="164">2</text>
<text x="439" y="164">7</text>
<text x="443.4" y="165.4">KT+</text>
<text x="461.3" y="165.4">Vcc</text>
<text x="469.2" y="164">4</text>
<text x="469.2" y="167.5">5</text>
<text x="460.3" y="168.9">Gnd</text>
<text x="64.6" y="184" transform="rotate(-90 64.6 184)">VCC</text>
<text x="68.1" y="184.7" transform="rotate(-90 68.1 184.7)">GND</text>
<text x="71.6" y="184.2" transform="rotate(-90 71.6 184.2)">SDA</text>
<text x="75.1" y="183.5" transform="rotate(-90 75.1 183.5)">SCL</text>
<text x="78.7" y="185.2" transform="rotate(-90 78.7 185.2)">INTA</text>
<text x="82.2" y="185.2" transform="rotate(-90 82.2 185.2)">INTB</text>
<text x="57.1" y="188.3">PA0</text>
<text x="57.1" y="191.8">PA1</text>
<text x="81.4" y="191.8">PB6</text>
<text x="81.4" y="188.3">PB7</text>
<text x="57.1" y="195.4">PA2</text>
<text x="81.4" y="195.4">PB5</text>
<text x="57.1" y="198.9">PA3</text>
<text x="57.1" y="202.4">PA4</text>
<text x="81.4" y="202.4">PB3</text>
<text x="81.4" y="198.9">PB4</text>
<text x="57.1" y="206">PA5</text>
<text x="57.1" y="209.5">PA6</text>
<text x="81.4" y="209.5">PB1</text>
<text x="81.4" y="206">PB2</text>
<text x="391.6" y="208.1">B</text>
<text x="414.1" y="209.8">1</text>
<text x="440.7" y="208.1">6</text>
<text x="445.2" y="209.5">KT-</text>
<text x="448" y="204.9">Max6675</text>
<text x="463.8" y="206">SO</text>
<text x="464.1" y="209.5">CS</text>
<text x="471" y="204.5">1</text>
<text x="471" y="208.1">2</text>
<text x="57.1" y="213">PA7</text>
<text x="81.4" y="213">PB0</text>
<text x="391.6" y="215.1">D</text>
<text x="391.6" y="211.6">C</text>
<text x="414.1" y="213.4">2</text>
<text x="417.6" y="211.6">1</text>
<text x="417.6" y="215.1">2</text>
<text x="440.7" y="215.1">7</text>
<text x="461.9" y="213">SCK</text>
<text x="471" y="211.6">3</text>
<text x="471" y="215.1">4</text>
<text x="57.1" y="216.5">GND</text>
<text x="57.1" y="220.1">VCC</text>
<text x="80.2" y="216.5">GND</text>
<text x="80.9" y="220.1">VCC</text>
<text x="391.6" y="218.7">A</text>
<text x="445.2" y="216.5">KT+</text>
<text x="462" y="220.1">Gnd</text>
<text x="463" y="216.5">Vcc</text>
<text x="471" y="218.7">5</text>
<text x="64.6" y="228.9" transform="rotate(-90 64.6 228.9)">VCC</text>
<text x="68.1" y="228.9" transform="rotate(-90 68.1 228.9)">GND</text>
<text x="71.6" y="228.9" transform="rotate(-90 71.6 228.9)">SDA</text>
<text x="75.1" y="228.9" transform="rotate(-90 75.1 228.9)">SCL</text>
<text x="78.7" y="228.9" transform="rotate(-90 78.7 228.9)">INTA</text>
<text x="82.2" y="228.9" transform="rotate(-90 82.2 228.9)">INTB</text>
</g>
<g font-size="3.2">
<text x="250.5" y="26">1</text>
<text x="250.5" y="29.6">2</text>
<text x="250.5" y="33.1">3</text>
<text x="250.5" y="36.6">4</text>
<text x="250.5" y="40.1">5</text>
<text x="502.7" y="45.4">1</text>
<text x="502.7" y="49">2</text>
<text x="502.7" y="52.5">3</text>
<text x="502.7" y="56">4</text>
<text x="502.7" y="59.5">5</text>
<text x="17.5" y="74.4">15</text>
<text x="17.6" y="77.5">14</text>
<text x="128.3" y="74">1</text>
<text x="128.3" y="77.5">2</text>
<text x="17.6" y="81.1">13</text>
<text x="128.3" y="81.1">3</text>
<text x="17.6" y="88.1">11</text>
<text x="17.6" y="84.6">12</text>
<text x="128.3" y="84.6">4</text>
<text x="128.3" y="88.1">5</text>
<text x="179.7" y="88.1">4</text>
<text x="185.2" y="89.5">4</text>
<text x="17.6" y="91.7">10</text>
<text x="19.6" y="95.2">9</text>
<text x="128.3" y="91.7">6</text>
<text x="128.3" y="95.2">7</text>
<text x="179.7" y="95.2">3</text>
<text x="19.6" y="98.7">8</text>
<text x="128.3" y="98.7">8</text>
<text x="185.2" y="96.6">3</text>
<text x="502.7" y="96.6">1</text>
<text x="502.7" y="100.1">2</text>
<text x="19.6" y="105.8">6</text>
<text x="19.6" y="102.2">7</text>
<text x="128.3" y="102.2">9</text>
<text x="128.3" y="105.8">10</text>
<text x="179.7" y="102.2">2</text>
<text x="185.2" y="103.6">2</text>
<text x="502.7" y="103.6">3</text>
<text x="502.7" y="107.2">4</text>
<text x="19.6" y="112.8">4</text>
<text x="19.6" y="109.3">5</text>
<text x="128.3" y="109.3">11</text>
<text x="128.3" y="112.8">12</text>
<text x="179.7" y="109.3">1</text>
<text x="185.2" y="110.7">1</text>
<text x="502.7" y="110.7">5</text>
<text x="19.6" y="119.9">2</text>
<text x="19.6" y="116.3">3</text>
<text x="128.3" y="116.3">13</text>
<text x="128.3" y="119.9">14</text>
<text x="19.6" y="123.4">1</text>
<text x="128.4" y="123.8">15</text>
<text x="504.5" y="154.8">1</text>
<text x="504.5" y="158.3">2</text>
<text x="504.5" y="161.9">3</text>
<text x="177.9" y="165.4">1</text>
<text x="183.4" y="164">1</text>
<text x="504.5" y="165.4">4</text>
<text x="177.9" y="172.4">2</text>
<text x="183.4" y="171">2</text>
<text x="504.5" y="168.9">5</text>
<text x="177.9" y="179.5">3</text>
<text x="183.4" y="178.1">3</text>
<text x="183.4" y="185.1">4</text>
<text x="22.9" y="188.7">10</text>
<text x="116" y="188.7">1</text>
<text x="177.9" y="186.5">4</text>
<text x="24.9" y="195.7">8</text>
<text x="24.9" y="192.2">9</text>
<text x="116" y="192.2">2</text>
<text x="116" y="195.7">3</text>
<text x="24.9" y="202.8">6</text>
<text x="24.9" y="199.2">7</text>
<text x="116" y="199.2">4</text>
<text x="116" y="202.8">5</text>
<text x="24.9" y="209.8">4</text>
<text x="24.9" y="206.3">5</text>
<text x="116" y="206.3">6</text>
<text x="116" y="209.8">7</text>
<text x="506.2" y="206">1</text>
<text x="506.2" y="209.5">2</text>
<text x="24.9" y="213.4">3</text>
<text x="116" y="213.4">8</text>
<text x="506.2" y="213">3</text>
<text x="24.9" y="220.4">1</text>
<text x="24.9" y="216.9">2</text>
<text x="116" y="216.9">9</text>
<text x="116" y="220.4">10</text>
<text x="506.2" y="216.5">4</text>
<text x="506.2" y="220.1">5</text>
<text x="160.3" y="245.1">4</text>
<text x="165.8" y="246.5">4</text>
<text x="160.3" y="252.2">3</text>
<text x="165.8" y="253.6">3</text>
<text x="160.3" y="259.2">2</text>
<text x="165.8" y="260.6">2</text>
<text x="160.3" y="266.3">1</text>
<text x="165.8" y="267.7">1</text>
</g>
<g font-size="2.1" fill="#a54b4b">
<text x="47.7" y="77.2">VP</text>
<text x="47.7" y="73.6">EN</text>
<text x="82.5" y="77.2">D22</text>
<text x="82.5" y="73.6">D23</text>
<text x="47.7" y="80.7">VN</text>
<text x="82.7" y="80.7">TX0</text>
<text x="47.7" y="87.8">D35</text>
<text x="47.7" y="84.2">D34</text>
<text x="82.5" y="87.8">D21</text>
<text x="82.6" y="84.2">RX0</text>
<text x="47.7" y="94.8">D33</text>
<text x="47.7" y="91.3">D32</text>
<text x="82.5" y="94.8">D18</text>
<text x="82.5" y="91.3">D19</text>
<text x="47.7" y="101.9">D26</text>
<text x="47.7" y="98.3">D25</text>
<text x="82.7" y="101.9">TX2</text>
<text x="83.8" y="98.3">D5</text>
<text x="47.7" y="105.4">D27</text>
<text x="82.6" y="105.4">RX2</text>
<text x="47.7" y="112.4">D12</text>
<text x="47.7" y="108.9">D14</text>
<text x="83.8" y="112.4">D2</text>
<text x="83.8" y="108.9">D4</text>
<text x="47.7" y="119.5">GND2</text>
<text x="47.7" y="116">D13</text>
<text x="82" y="119.5">GND</text>
<text x="82.5" y="116">D15</text>
<text x="47.7" y="123">VIN</text>
<text x="82.7" y="123">3V3</text>
</g>
<text font-size="1.8" fill="#00f" x="141.1" y="28.5">K-Type T</text>
</svg>
